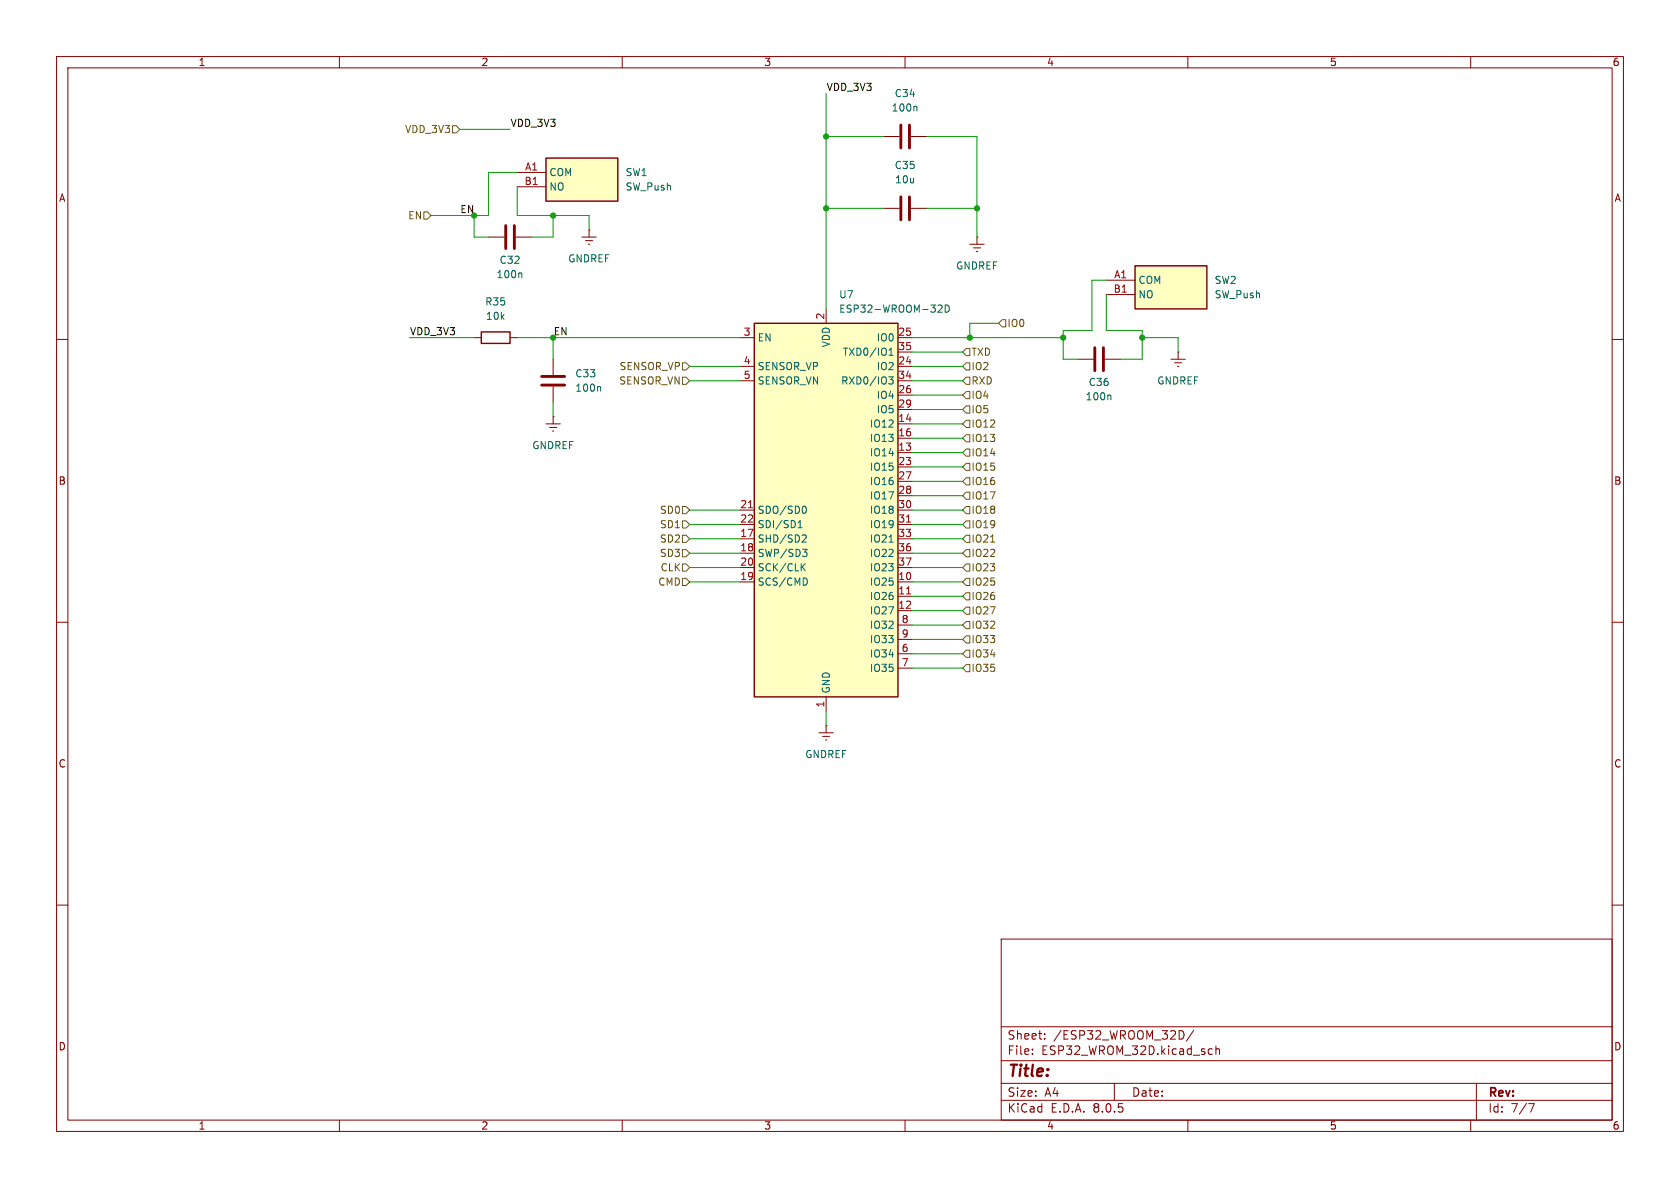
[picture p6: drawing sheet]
<svg xmlns="http://www.w3.org/2000/svg" width="297mm" height="210mm" viewBox="0 0 297 210" stroke-linecap="round" stroke-linejoin="round" font-family="sans-serif">
<g fill="none" stroke="#840000" stroke-width=".18">
<path d="M10 10h277v190h-277zM12 12h273v186h-273zM60 10v2M110 10v2M160 10v2M210 10v2M260 10v2M10 60h2M86.4 41.9h2.8M91.2 41.9h2.8M285 60h2M96.5 74.9h2.6"/>
<path d="M97.2 75.6h1.2M97.7 76.2h.2M97.8 73.7h.1M97.8 73.7v1.2M10 110h2M285 110h2M144.8 129.5h2.5M145.4 130.2h1.3M145.9 130.8h.3M146 128.3h.1M146 128.3v1.2M10 160h2"/>
<path d="M285 160h2M177 166h108v32h-108zM60 198v2M110 198v2M160 198v2M177 194.5h108M177 191.5h108M177 187.5h108M177 181.5h108M182.5 186.3v.1M182.5 185.5v.1M184.7 183.6v.1"/>
<path d="M184.7 182.8v.1M197 191.5v3M209.2 182.6v.7M210 198v2M211 182.1l-1.3 2M213.9 185.4l.4 .1M214.3 186.3l-.4 .1M215 185.5l.2-.1 .3 .1 .1 .9M215 184.9v1.5M260 198v2M261 191.5v6.5M270.2 195.1h1l-.6 1.5"/>
</g>
<path d="M89.4 39.9v4M90.9 39.9v4" fill="none" stroke="#840000" stroke-width=".51"/>
<path d="M92.1 48.2l.2 .2v.7" fill="none" stroke="#006464" stroke-width=".18"/>
<path d="M96.5 27.9h12.7v7.7h-12.7z" fill="#ffffc2"/>
<path d="M96.5 27.9h12.7v7.7h-12.7zM85.1 58.7h5.1v2h-5.1z" fill="none" stroke="#840000" stroke-width=".25"/>
<path d="M91.4 30.5h5.1M91.4 33h5.1M83.8 59.7h1.3M90.2 59.7h1.2" fill="none" stroke="#840000" stroke-width=".18"/>
<path d="M133.3 57.2h25.4v66h-25.4z" fill="#ffffc2"/>
<path d="M133.3 57.2h25.4v66h-25.4z" fill="none" stroke="#840000" stroke-width=".25"/>
<g fill="none" stroke="#840000" stroke-width=".18">
<path d="M156.2 36.8h2.8M161 36.8h2.8M102.9 41.9h2.5M103.5 42.5h1.3M104 43.2h.3M104.1 40.6h.1M104.1 40.6v1.3M130.8 59.7h2.5M146 54.6v2.6M158.7 59.7h2.6M171.4 43.2h2.6M172.1 43.8h1.3"/>
<path d="M172.6 44.5h.2M172.7 41.9h.1M172.7 41.9v1.3M97.8 63.5v2.8M97.8 68.3v2.8M130.8 64.8h2.5M130.8 67.3h2.5M158.7 74.9h2.6M158.7 77.5h2.6M158.7 64.8h2.6M158.7 69.9h2.6M158.7 72.4h2.6"/>
<path d="M158.7 67.3h2.6M158.7 62.2h2.6M190.5 63.5h2.8M195.3 63.5h2.8M207 63.5h2.5M207.6 64.1h1.3M208.2 64.8h.2M208.3 62.2h.1M208.3 62.2v1.3M130.8 95.3h2.5M130.8 97.8h2.5M130.8 90.2h2.5"/>
<path d="M130.8 92.7h2.5M158.7 80h2.6M158.7 95.3h2.6M158.7 97.8h2.6M158.7 90.2h2.6M158.7 92.7h2.6M158.7 82.6h2.6M158.7 85.1h2.6M158.7 87.6h2.6M130.8 102.9h2.5M130.8 100.3h2.5M158.7 102.9h2.6"/>
<path d="M158.7 105.4h2.6M158.7 108h2.6M158.7 100.3h2.6M158.7 115.6h2.6M158.7 118.1h2.6M158.7 110.5h2.6M158.7 113h2.6M146 123.2v2.5"/>
</g>
<path d="M132.3 89.8h.7M160.3 92.3h.7M160.3 105h.7" fill="none" stroke="#a90000" stroke-width=".18"/>
<g fill="none" stroke="#006464" stroke-width=".18">
<path d="M165.8 54l.5-.1 .3 .4-.8 .9h.8M167.1 53.9a.64 .64 0 0 1 .7 .7 .64 .64 0 0 1-.7 .6zM106 68.3l.2 .2v.7M157.1 66.6h.8l-.4 .5 .3 .1v.6l-.1 .1-.5-.1M157.2 62.8h.7M157.2 61.9l.3-.4v1.3M196.2 69.8l.2 .2v.7M141.1 93.3h.7M141.1 92.4l.4-.4v1.3M141.9 97.1h.8l-.5 .5 .4 .1 .1 .4-.3 .3h-.3M142 94.6h.4l.1 .3-.7 .9h.7M142.1 89.5a.68 .68 0 0 1 .5 .6 .68 .68 0 0 1-.5 .6"/>
<path d="M142.4 99.6l-.8 .8M157.2 95.8h.7M141.8 100.2l.6 .7M142.5 102.2l.2 .5-.2 .7"/>
</g>
<path d="M159.3 34.8v4.1M160.8 34.8v4.1M95.8 68.1h4M95.8 66.5h4M193.5 61.5v4M195.1 61.5v4" fill="none" stroke="#840000" stroke-width=".51"/>
<path d="M200.7 47h12.7v7.6h-12.7z" fill="#ffffc2"/>
<path d="M200.7 47h12.7v7.6h-12.7z" fill="none" stroke="#840000" stroke-width=".25"/>
<path d="M156.2 24.1h2.8M161 24.1h2.8M195.6 49.5h5.1M195.6 52.1h5.1" fill="none" stroke="#840000" stroke-width=".18"/>
<path d="M159.3 22.1v4.1M160.8 22.1v4.1" fill="none" stroke="#840000" stroke-width=".51"/>
<path d="M161.9 18.8l.2 .2v.6" fill="none" stroke="#006464" stroke-width=".18"/>
<g fill="none" stroke="#725600" stroke-width=".18">
<path d="M74.9 37.5h.7l.6 .6-.6 .6h-.7zM80 22.2h.6l.7 .7-.7 .6h-.6zM177.2 56.5h.6v1.3h-.6l-.7-.6zM120.6 66.7h.7l.6 .6-.6 .6h-.7zM120.6 64.1h.7l.6 .7-.6 .6h-.7zM170.8 76.8h.6v1.3h-.6l-.6-.6zM170.8 71.8h.6v1.2h-.6l-.6-.6zM170.8 74.3h.6v1.3h-.6l-.6-.7zM170.8 66.7h.6v1.2h-.6l-.6-.6zM170.8 61.6h.6v1.3h-.6l-.6-.7zM170.8 69.2h.6v1.3h-.6l-.6-.6zM170.8 79.4h.6v1.2h-.6l-.6-.6z"/>
<path d="M170.8 64.1h.6v1.3h-.6l-.6-.6zM120.6 94.6h.7l.6 .7-.6 .6h-.7zM120.6 99.7h.7l.6 .6-.6 .7h-.7zM120.6 89.5h.7l.6 .7-.6 .6h-.7zM120.6 92.1h.7l.6 .6-.6 .6h-.7zM120.6 97.2h.7l.6 .6-.6 .6h-.7zM170.8 99.7h.6v1.3h-.6l-.6-.7zM170.8 92.1h.6v1.2h-.6l-.6-.6zM170.8 89.5h.6v1.3h-.6l-.6-.6zM170.8 84.5h.6v1.2h-.6l-.6-.6zM170.8 94.6h.6v1.3h-.6l-.6-.6zM170.8 97.2h.6v1.2h-.6l-.6-.6z"/>
<path d="M170.8 81.9h.6v1.3h-.6l-.6-.6zM170.8 87h.6v1.3h-.6l-.6-.7zM175.1 95.8h.8M120.6 102.2h.7l.6 .7-.6 .6h-.7zM170.8 114.9h.6v1.3h-.6l-.6-.6zM170.8 117.5h.6v1.2h-.6l-.6-.6zM170.8 112.4h.6v1.3h-.6l-.6-.7zM170.8 104.8h.6v1.2h-.6l-.6-.6zM170.8 102.2h.6v1.3h-.6l-.6-.6zM170.8 107.3h.6v1.3h-.6l-.6-.6zM170.8 109.9h.6v1.2h-.6l-.6-.6z"/>
</g>
<g fill="none" stroke="#009600" stroke-width=".18">
<path d="M146 16.5v38.1M81.3 22.9h8.9M83.8 38.1v3.8h2.6M91.4 30.5h-5v7.6h-10.2M91.4 33v5.1h12.7v2.5M97.8 38.1v3.8h-3.8M146 24.1h10.2M146 36.8h10.2M163.8 24.1h8.9v17.8M163.8 36.8h8.9M72.4 59.7h11.4M91.4 59.7h39.4"/>
<path d="M97.8 59.7v3.8M161.3 59.7h26.7M176.5 57.2h-5.1v2.5M195.6 52.1v6.3h6.3v5.1h-3.8M195.6 49.5h-2.6v8.9h-5v5.1h2.5M201.9 59.7h6.4v2.5M97.8 71.1v2.6M121.9 64.8h8.9M121.9 67.3h8.9M161.3 64.8h8.9M161.3 77.5h8.9M161.3 72.4h8.9"/>
<path d="M161.3 74.9h8.9M161.3 62.2h8.9M161.3 67.3h8.9M161.3 69.9h8.9M121.9 92.7h8.9M121.9 97.8h8.9M121.9 95.3h8.9M121.9 90.2h8.9M161.3 92.7h8.9M161.3 97.8h8.9M161.3 95.3h8.9M161.3 80h8.9"/>
<path d="M161.3 82.6h8.9M161.3 85.1h8.9M161.3 87.6h8.9M161.3 90.2h8.9M121.9 102.9h8.9M121.9 100.3h8.9M161.3 102.9h8.9M161.3 100.3h8.9M161.3 110.5h8.9M161.3 113h8.9M161.3 108h8.9M161.3 105.4h8.9"/>
<path d="M161.3 115.6h8.9M161.3 118.1h8.9M146 125.7v2.6"/>
</g>
<g fill="#009600" stroke="#009600" stroke-width=".18">
<circle cx="97.8" cy="59.7" r=".46"/>
<circle cx="83.8" cy="38.1" r=".46"/>
<circle cx="201.9" cy="59.7" r=".46"/>
<circle cx="171.4" cy="59.7" r=".46"/>
<circle cx="188" cy="59.7" r=".46"/>
<circle cx="146" cy="24.1" r=".46"/>
<circle cx="146" cy="36.8" r=".46"/>
<circle cx="97.8" cy="38.1" r=".46"/>
<circle cx="172.7" cy="36.8" r=".46"/>
</g>
<text font-size="2.8" fill="#840000" x="178" y="190.9">Title:</text>
<g font-size="2.1" fill="#840000">
<text x="178" y="184">Sheet:</text>
<text x="186.2" y="184">/ESP32_WROOM_32D/</text>
<text x="178" y="186.7">File:</text>
<text x="184.1" y="186.7">ESP32_WROM_32D.kicad_sch</text>
<text x="178" y="196.9">KiCad</text>
<text x="178" y="194.1">Size:</text>
<text x="184.7" y="194.1">A4</text>
<text x="185.7" y="196.9">E.D.A.</text>
<text x="193.3" y="196.9">8.0.5</text>
<text x="200" y="194.1">Date:</text>
<text x="263" y="194.3">Rev:</text>
<text x="263" y="196.9">Id:</text>
<text x="267.1" y="196.9">7/7</text>
</g>
<g font-size="1.8" fill="#840000">
<text x="35" y="11.9">1</text>
<text x="85" y="11.9">2</text>
<text x="135" y="11.9">3</text>
<text x="185" y="11.9">4</text>
<text x="235" y="11.9">5</text>
<text x="285" y="11.9">6</text>
<text x="10.3" y="35.9">A</text>
<text x="285.3" y="35.9">A</text>
<text x="10.3" y="85.9">B</text>
<text x="285.3" y="85.9">B</text>
<text x="10.3" y="135.9">C</text>
<text x="285.3" y="135.9">C</text>
<text x="10.3" y="185.9">D</text>
<text x="285.3" y="185.9">D</text>
<text x="35" y="199.9">1</text>
<text x="85" y="199.9">2</text>
<text x="135" y="199.9">3</text>
<text x="185" y="199.9">4</text>
<text x="235" y="199.9">5</text>
<text x="285" y="199.9">6</text>
</g>
<g font-size="1.8" fill="#0f0f0f">
<text x="146" y="16.2">VDD_3V3</text>
<text x="90.2" y="22.5">VDD_3V3</text>
<text x="81.3" y="37.8">EN</text>
<text x="72.4" y="59.3">VDD_3V3</text>
<text x="97.8" y="59.3">EN</text>
</g>
<g font-size="1.8" fill="#006464">
<text x="158.1" y="17.4">C34</text>
<text x="157.5" y="19.9">100n</text>
<text x="97" y="31.3">COM</text>
<text x="97" y="33.9">NO</text>
<text x="110.5" y="31.3">SW1</text>
<text x="110.5" y="33.9">SW_Push</text>
<text x="158.1" y="30.1">C35</text>
<text x="158.1" y="32.6">10u</text>
<text x="88.2" y="46.8">C32</text>
<text x="100.3" y="46.6">GNDREF</text>
<text x="168.9" y="47.9">GNDREF</text>
<text x="87.7" y="49.4">100n</text>
<text x="148.3" y="52.9">U7</text>
<text x="201.2" y="50.4">COM</text>
<text x="201.2" y="52.9">NO</text>
<text x="214.6" y="50.4">SW2</text>
<text x="214.6" y="52.9">SW_Push</text>
<text x="85.7" y="54.2">R35</text>
<text x="85.8" y="56.7">10k</text>
<text x="148.3" y="55.5">ESP32-WROOM-32D</text>
<text x="133.9" y="60.6">EN</text>
<text x="133.9" y="65.6">SENSOR_VP</text>
<text x="146.9" y="61.5" transform="rotate(-90 146.9 61.5)">VDD</text>
<text x="148.9" y="63.1">TXD0/IO1</text>
<text x="154.9" y="65.6">IO2</text>
<text x="154.9" y="60.6">IO0</text>
<text x="101.6" y="69.4">100n</text>
<text x="101.6" y="66.9">C33</text>
<text x="133.9" y="68.2">SENSOR_VN</text>
<text x="148.6" y="68.2">RXD0/IO3</text>
<text x="154.9" y="70.7">IO4</text>
<text x="191.8" y="71">100n</text>
<text x="192.4" y="68.4">C36</text>
<text x="204.5" y="68.2">GNDREF</text>
<text x="153.7" y="75.8">IO12</text>
<text x="154.9" y="73.3">IO5</text>
<text x="94" y="79.6">GNDREF</text>
<text x="153.7" y="80.9">IO14</text>
<text x="153.7" y="78.3">IO13</text>
<text x="153.7" y="83.4">IO15</text>
<text x="153.7" y="86">IO16</text>
<text x="153.7" y="88.5">IO17</text>
<text x="133.9" y="91">SDO/SD0</text>
<text x="133.9" y="93.6">SDI/SD1</text>
<text x="153.7" y="91">IO18</text>
<text x="153.7" y="93.6">IO19</text>
<text x="133.9" y="96.1">SHD/SD2</text>
<text x="133.9" y="98.7">SWP/SD3</text>
<text x="133.9" y="101.2">SCK/CLK</text>
<text x="153.7" y="96.1">IO21</text>
<text x="153.7" y="98.7">IO22</text>
<text x="153.7" y="101.2">IO23</text>
<text x="133.9" y="103.7">SCS/CMD</text>
<text x="153.7" y="103.7">IO25</text>
<text x="153.7" y="106.3">IO26</text>
<text x="153.7" y="108.8">IO27</text>
<text x="153.7" y="111.4">IO32</text>
<text x="153.7" y="113.9">IO33</text>
<text x="153.7" y="116.4">IO34</text>
<text x="153.7" y="119">IO35</text>
<text x="146.9" y="122.7" transform="rotate(-90 146.9 122.7)">GND</text>
<text x="142.3" y="134.2">GNDREF</text>
</g>
<g font-size="1.8" fill="#725600">
<text x="71.5" y="23.7">VDD_3V3</text>
<text x="72.1" y="39">EN</text>
<text x="178" y="58">IO0</text>
<text x="109.4" y="65.6">SENSOR_VP</text>
<text x="171.6" y="63.1">TXD</text>
<text x="171.6" y="65.6">IO2</text>
<text x="109.4" y="68.2">SENSOR_VN</text>
<text x="171.6" y="68.2">RXD</text>
<text x="171.6" y="70.7">IO4</text>
<text x="171.6" y="73.3">IO5</text>
<text x="171.6" y="75.8">IO12</text>
<text x="171.6" y="78.3">IO13</text>
<text x="171.6" y="83.4">IO15</text>
<text x="171.6" y="80.9">IO14</text>
<text x="171.6" y="86">IO16</text>
<text x="171.6" y="88.5">IO17</text>
<text x="116.6" y="91">SD0</text>
<text x="116.6" y="93.6">SD1</text>
<text x="171.6" y="93.6">IO19</text>
<text x="171.6" y="91">IO18</text>
<text x="116.6" y="96.1">SD2</text>
<text x="116.6" y="98.7">SD3</text>
<text x="116.7" y="101.2">CLK</text>
<text x="171.6" y="101.2">IO23</text>
<text x="171.6" y="96.1">IO21</text>
<text x="171.6" y="98.7">IO22</text>
<text x="116.3" y="103.7">CMD</text>
<text x="171.6" y="106.3">IO26</text>
<text x="171.6" y="103.7">IO25</text>
<text x="171.6" y="113.9">IO33</text>
<text x="171.6" y="108.8">IO27</text>
<text x="171.6" y="111.4">IO32</text>
<text x="171.6" y="116.4">IO34</text>
<text x="171.6" y="119">IO35</text>
</g>
<g font-size="1.8" fill="#a90000">
<text x="92.6" y="32.8">B1</text>
<text x="92.7" y="30.2">A1</text>
<text x="196.8" y="51.8">B1</text>
<text x="196.9" y="49.3">A1</text>
<text x="131.4" y="59.4">3</text>
<text x="145.8" y="56.6" transform="rotate(-90 145.8 56.6)">2</text>
<text x="158.7" y="59.4">25</text>
<text x="131.4" y="64.5">4</text>
<text x="158.7" y="64.5">24</text>
<text x="158.7" y="62">35</text>
<text x="131.4" y="67.1">5</text>
<text x="158.7" y="69.6">26</text>
<text x="158.7" y="67.1">34</text>
<text x="158.7" y="74.7">14</text>
<text x="158.7" y="77.2">16</text>
<text x="158.7" y="72.1">29</text>
<text x="158.7" y="79.8">13</text>
<text x="158.7" y="82.3">23</text>
<text x="130.8" y="89.9">21</text>
<text x="158.7" y="84.8">27</text>
<text x="158.7" y="87.4">28</text>
<text x="158.7" y="89.9">30</text>
<text x="130.8" y="95">17</text>
<text x="130.8" y="92.5">22</text>
<text x="158.7" y="92.5">31</text>
<text x="158.7" y="95">33</text>
<text x="130.8" y="97.5">18</text>
<text x="130.8" y="100.1">20</text>
<text x="158.7" y="97.5">36</text>
<text x="158.7" y="100.1">37</text>
<text x="130.8" y="102.6">19</text>
<text x="158.7" y="102.6">10</text>
<text x="158.7" y="105.2">11</text>
<text x="158.7" y="107.7">12</text>
<text x="159.3" y="110.2">8</text>
<text x="159.3" y="112.8">9</text>
<text x="159.3" y="115.3">6</text>
<text x="159.3" y="117.9">7</text>
<text x="145.8" y="125.2" transform="rotate(-90 145.8 125.2)">1</text>
</g>
</svg>
